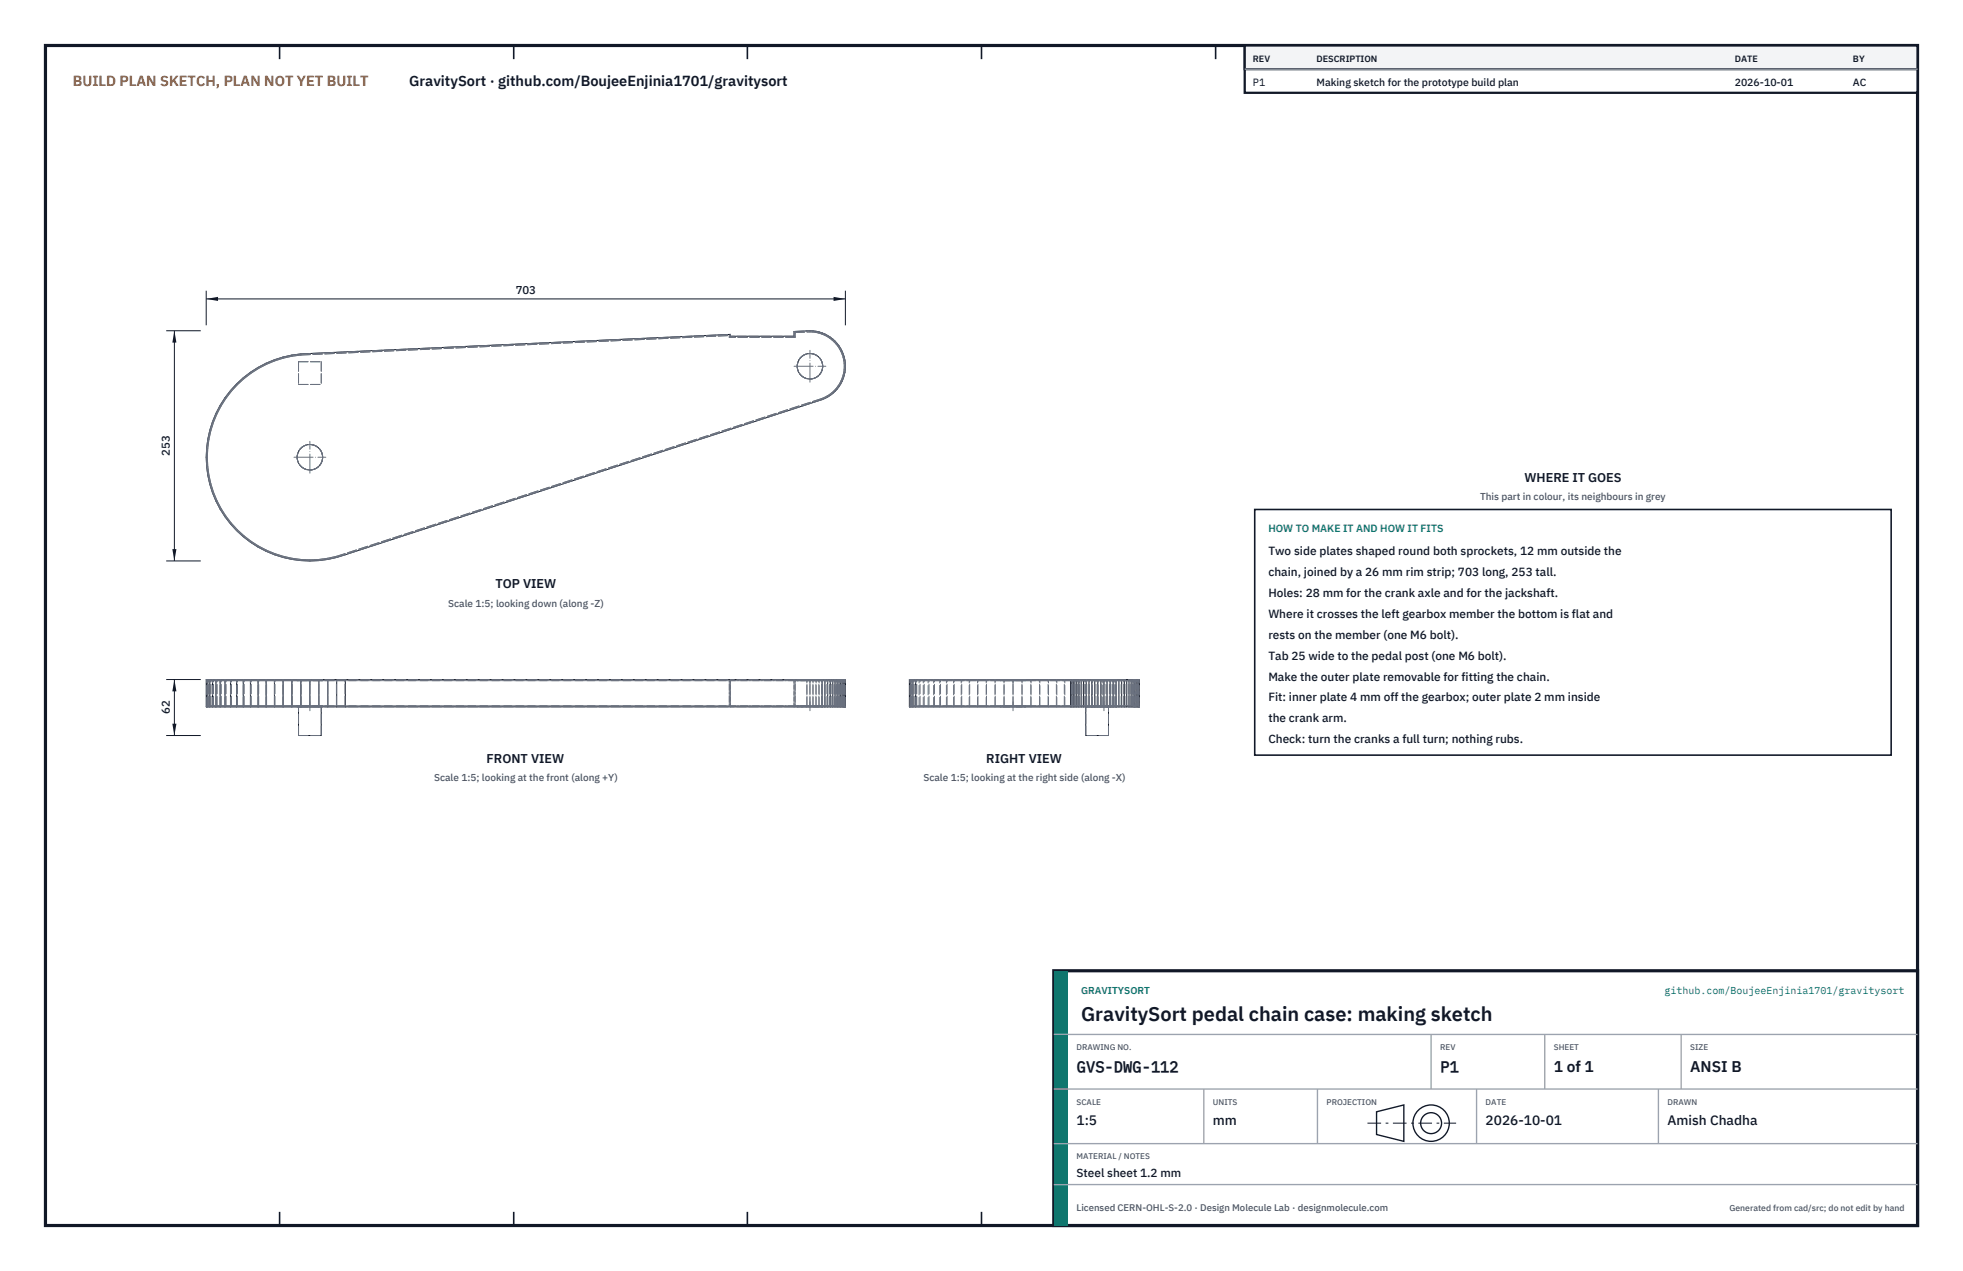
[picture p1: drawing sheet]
<svg xmlns="http://www.w3.org/2000/svg" width="432mm" height="279mm" viewBox="0 0 432 279" stroke-linecap="round" stroke-linejoin="round" font-family="sans-serif">
<path d="M10 10h411.8v259.4h-411.8z" fill="none" stroke="#111827" stroke-width=".7" stroke-linecap="butt"/>
<g fill="none" stroke="#111827" stroke-width=".35">
<path d="M61.5 10v3M113 10v3M164.4 10v3M215.9 10v3M267.4 10v3M318.9 10v3M370.3 10v3M61.5 266.4v3M113 266.4v3M164.4 266.4v3M215.9 266.4v3M267.4 266.4v3"/>
<path d="M318.9 266.4v3M370.3 266.4v3"/>
</g>
<g fill="none" stroke="#111727" stroke-width=".22">
<path d="M52 84.4a22.8 22.8 0 0 1 14.2-6.6l94.5-4.3v.4h14v-1l3.5-.2a7.8 7.8 0 0 1 7.6 6.5 7.8 7.8 0 0 1-5 8.6l-104.8 34.1a22.8 22.8 0 0 1-27.1-9.1 22.8 22.8 0 0 1 3.1-28.4zM45.4 149.4h140.6v6h-140.6zM45.5 149.4v6M45.7 149.4v6M46.1 149.4v6M46.7 149.4v6M47.5 149.4v6M48.4 149.4v6M49.5 149.4v6M50.7 149.4v6M52 149.4v6M53.5 149.4v6"/>
<path d="M55.1 149.4v6M56.8 149.4v6M58.5 149.4v6M60.4 149.4v6M62.3 149.4v6M64.2 149.4v6M65.7 155.4v6.3h5v-6.3M66.2 149.4v6M68.2 149.4v6M70.2 149.4v6M72.1 149.4v6M74.1 149.4v6"/>
<path d="M76 149.4v6M180.8 149.4v6M181.5 149.4v6M182.1 149.4v6M182.6 149.4v6M183.2 149.4v6M183.7 149.4v6M184.1 149.4v6M184.6 149.4v6M184.9 149.4v6M185.2 149.4v6M185.5 149.4v6"/>
<path d="M185.7 149.4v6M185.8 149.4v6M185.9 149.4v6M200 149.4h50.6v6h-50.6zM200.1 149.4v6M200.4 149.4v6M200.8 149.4v6M201.4 149.4v6M235.5 149.4v6M235.8 149.4v6M236.1 149.4v6M236.4 149.4v6"/>
<path d="M236.9 149.4v6M237.3 149.4v6M237.8 149.4v6M238.4 149.4v6M238.8 155.4v6.3h5v-6.3M238.9 149.4v6M239.5 149.4v6M240.2 149.4v6M240.8 149.4v6M241.5 149.4v6M242.2 149.4v6M242.8 149.4v6"/>
<path d="M243.5 149.4v6M244.2 149.4v6M244.9 149.4v6M245.5 149.4v6M246.1 149.4v6M246.7 149.4v6M247.3 149.4v6M247.8 149.4v6M248.3 149.4v6M248.8 149.4v6M249.2 149.4v6M249.6 149.4v6"/>
<path d="M249.9 149.4v6M250.2 149.4v6M250.4 149.4v6M250.5 149.4v6M250.6 149.4v6"/>
<circle cx="178.2" cy="80.5" r="2.8"/>
<circle cx="68.2" cy="100.5" r="2.8"/>
</g>
<g fill="none" stroke="#6a7180" stroke-width=".22" stroke-dasharray="2.1 .5">
<path d="M58.5 79.9l1.9-.8M60.4 79.1l1.9-.6M60.4 79.3l1.9-.6M62.3 78.5l1.9-.4M62.3 78.7l1.9-.4M64.2 78.1l2-.3M64.2 78.3l2-.3M65.7 79.5v5M65.7 79.5h5M66.2 77.8l94.5-4.3M66.2 78l94.2-4.2M70.7 79.5v5"/>
<path d="M160.4 73.8v.4M160.7 73.5v.4M174.7 73.9h-14M174.7 72.9v1M174.7 72.9l2.8-.2M174.9 74.2h-14.5M174.9 73.1v1.1M174.9 73.1l2.6-.1M177.5 72.7h.7M177.5 73h.7M178.2 72.7h.6M178.2 73h.6"/>
<path d="M178.8 73l.7 .1M178.8 72.7l.7 .1M179.5 73.1l.6 .1M179.5 72.8l.7 .2M180.1 73.2l.7 .2M180.2 73l.6 .2M180.8 73.4l.6 .3M180.8 73.2l.7 .2M181.4 73.7l.5 .3M181.5 73.4l.6 .4M181.9 74l.6 .3M182.1 73.8l.5 .3"/>
<path d="M182.5 74.3l.5 .4M182.6 74.1l.6 .4M183 74.7l.5 .5M183.2 74.5l.5 .5M183.5 75.2l.5 .5M183.7 75l.4 .5M184 75.7l.4 .5M184.1 75.5l.5 .5M184.4 76.2l.3 .5M184.6 76l.3 .6M184.7 76.7l.3 .6M184.9 76.6l.3 .6"/>
<path d="M185 77.3l.3 .6M185.2 77.2l.3 .6M185.3 77.9l.2 .7M185.5 78.6l.1 .6M185.5 77.8l.2 .7M185.6 79.2l.1 .7M185.7 79.9v.6M185.7 78.5l.1 .7M185.8 79.2l.1 .6M185.9 79.8l.1 .7M45.5 98.5l.2-1.9M45.7 98.5l.2-1.9"/>
<path d="M45.7 96.6l.4-2M45.9 96.6l.5-1.9M46.1 94.6l.6-1.9M46.4 94.7l.6-1.9M46.7 92.7l.8-1.8M47 92.8l.7-1.8M47.5 90.9l.9-1.8M47.7 91l.9-1.8M48.4 89.1l1.1-1.7M48.6 89.2l1.1-1.6M49.5 87.4l1.2-1.5M49.7 87.6l1.2-1.6"/>
<path d="M50.7 85.9l1.3-1.5M50.9 86l1.3-1.4M52 84.4l1.5-1.3M52.2 84.6l1.5-1.4M53.5 83.1l1.6-1.3M53.7 83.2l1.5-1.2M55.1 81.8l1.7-1M55.2 82l1.7-1M56.8 80.8l1.7-.9M56.9 81l1.7-.9M58.6 80.1l1.8-.8M65.7 84.5h5"/>
<path d="M180.8 87.6l-104.9 34.1M180.8 87.8l-104.8 34.1M181.4 87.4l-.6 .2M181.5 87.6l-.7 .2M181.9 87.1l-.5 .3M182.1 87.3l-.6 .3M182.5 86.7l-.6 .4M182.6 86.9l-.5 .4M183 86.3l-.5 .4M183.2 86.5l-.6 .4M183.5 85.9l-.5 .4M183.7 86l-.5 .5"/>
<path d="M184 85.4l-.5 .5M184.1 85.5l-.4 .5M184.4 84.9l-.4 .5M184.6 85l-.5 .5M184.7 84.3l-.3 .6M184.9 84.4l-.3 .6M185 83.7l-.3 .6M185.2 83.8l-.3 .6M185.3 83.1l-.3 .6M185.5 82.5l-.2 .6M185.5 83.2l-.3 .6M185.6 81.8l-.1 .7"/>
<path d="M185.7 81.2l-.1 .6M185.7 82.5l-.2 .7M185.7 80.5v.7M185.8 81.9l-.1 .6M185.9 81.2l-.1 .7M186 80.5l-.1 .7M45.4 100.5l.1-2M45.5 102.5l-.1-2M45.6 100.5l.1-2M45.7 102.5l-.1-2M45.7 104.5l-.2-2M45.9 104.4l-.2-1.9"/>
<path d="M46.1 106.4l-.4-1.9M46.4 106.4l-.5-2M46.7 108.3l-.6-1.9M47 108.2l-.6-1.8M47.5 110.2l-.8-1.9M47.7 110.1l-.7-1.9M48.4 111.9l-.9-1.7M48.6 111.8l-.9-1.7M49.5 113.6l-1.1-1.7M49.7 113.5l-1.1-1.7M50.7 115.2l-1.2-1.6M50.9 115l-1.2-1.5"/>
<path d="M52 116.6l-1.3-1.4M52.2 116.5l-1.3-1.5M53.5 118l-1.5-1.4M53.7 117.8l-1.5-1.3M55.1 119.2l-1.6-1.2M55.2 119l-1.5-1.2M56.8 120.3l-1.7-1.1M56.9 120.1l-1.7-1.1M58.5 121.2l-1.7-.9M58.6 121l-1.7-.9M60.4 121.9l-1.9-.7M60.4 121.7l-1.8-.7"/>
<path d="M62.3 122.5l-1.9-.6M62.3 122.3l-1.9-.6M64.2 123l-1.9-.5M64.2 122.7l-1.9-.4M66.2 123.2l-2-.2M66.2 123l-2-.3M68.2 123.3l-2-.1M68.2 123.1l-2-.1M70.1 123l-1.9 .1M70.2 123.2l-2 .1M72.1 122.7l-2 .3M72.1 123l-1.9 .2"/>
<path d="M74 122.3l-1.9 .4M74.1 122.5l-2 .5M75.9 121.7l-1.9 .6M76 121.9l-1.9 .6M45.4 155.4h.1M45.4 149.4h.1M45.5 155.4v-6M45.5 155.4h.2M45.5 149.4h.2M45.6 155.1h.1M45.6 149.6h.1M45.6 155.1v-5.5"/>
<path d="M45.7 155.1h-.1M45.7 155.1h.2M45.7 149.6h-.1M45.7 149.6h.2M45.7 155.1v-5.5M45.7 155.4v-6M45.7 155.4h.4M45.7 149.4h.4M45.9 155.1h-.2M45.9 155.1h.5M45.9 149.6h-.2M45.9 149.6h.5"/>
<path d="M45.9 155.1v-5.5M46.1 155.4h.6M46.1 149.4h.6M46.1 155.4v-6M46.4 155.1h-.5M46.4 155.1h.6M46.4 149.6h-.5M46.4 149.6h.6M46.4 155.1v-5.5M46.7 155.4h.8M46.7 149.4h.8M46.7 155.4v-6"/>
<path d="M47 155.1h-.6M47 155.1h.7M47 149.6h-.6M47 149.6h.7M47 155.1v-5.5M47.5 155.4h.9M47.5 149.4h.9M47.5 155.4v-6M47.7 155.1h-.7M47.7 155.1h.9M47.7 149.6h-.7M47.7 149.6h.9"/>
<path d="M47.7 155.1v-5.5M48.4 155.4h1.1M48.4 149.4h1.1M48.4 155.4v-6M48.6 155.1h-.9M48.6 155.1h1.1M48.6 149.6h-.9M48.6 149.6h1.1M48.6 155.1v-5.5M49.5 155.4h1.2M49.5 149.4h1.2M49.5 155.4v-6"/>
<path d="M49.7 155.1h-1.1M49.7 155.1h1.2M49.7 149.6h-1.1M49.7 149.6h1.2M49.7 155.1v-5.5M50.7 155.4h1.3M50.7 149.4h1.3M50.7 155.4v-6M50.9 155.1h-1.2M50.9 155.1h1.3M50.9 149.6h-1.2M50.9 149.6h1.3"/>
<path d="M50.9 155.1v-5.5M52 155.4h1.5M52 149.4h1.5M52 155.4v-6M52.2 155.1h-1.3M52.2 155.1h1.5M52.2 149.6h-1.3M52.2 149.6h1.5M52.2 155.1v-5.5M53.5 155.4h1.6M53.5 149.4h1.6M53.5 155.4v-6"/>
<path d="M53.7 155.1h-1.5M53.7 155.1h1.5M53.7 149.6h-1.5M53.7 149.6h1.5M53.7 155.1v-5.5M55.1 155.4h1.7M55.1 149.4h1.7M55.1 155.4v-6M55.2 155.1h-1.5M55.2 155.1h1.7M55.2 149.6h-1.5M55.2 149.6h1.7"/>
<path d="M55.2 155.1v-5.5M56.8 155.4h1.7M56.8 149.4h1.7M56.8 155.4v-6M56.9 155.1h-1.7M56.9 155.1h1.7M56.9 149.6h-1.7M56.9 149.6h1.7M56.9 155.1v-5.5M58.5 155.4h1.9M58.5 149.4h1.9M58.5 155.4v-6"/>
<path d="M58.6 155.1h-1.7M58.6 155.1h1.8M58.6 149.6h-1.7M58.6 149.6h1.8M58.6 155.1v-5.5M60.4 155.4h1.9M60.4 149.4h1.9M60.4 155.4v-6M60.4 155.1h-1.8M60.4 155.1h1.9M60.4 149.6h-1.8M60.4 149.6h1.9"/>
<path d="M60.4 155.1v-5.5M62.3 155.4h1.9M62.3 149.4h1.9M62.3 155.4v-6M62.3 155.1h-1.9M62.3 155.1h1.9M62.3 149.6h-1.9M62.3 149.6h1.9M62.3 155.1v-5.5M64.2 155.4h2M64.2 149.4h2M64.2 155.4v-6"/>
<path d="M64.2 155.1h-1.9M64.2 155.1h2M64.2 149.6h-1.9M64.2 149.6h2M64.2 155.1v-5.5M65.4 155.4h5.6M65.4 149.4h5.6M65.4 155.1h5.6M65.4 149.6h5.6M65.4 155.1v.3M65.4 149.4v.2M65.7 155.4h5"/>
<path d="M66.2 155.4h94.5M66.2 149.4h94.5M66.2 155.4v-6M66.2 155.1h-2M66.2 155.1h94.2M66.2 149.6h-2M66.2 149.6h94.2M66.2 155.1v-5.5M68.2 155.1h-2M68.2 149.6h-2M68.2 155.1v-5.5M70.1 155.1h-1.9"/>
<path d="M70.1 149.6h-1.9M70.1 155.1v-5.5M71 155.4h-5.6M71 149.4h-5.6M71 155.1v.3M71 155.1h-5.6M71 149.6h-5.6M71 149.4v.2M72.1 155.1h-2M72.1 149.6h-2M72.1 155.1v-5.5M74 155.1h-1.9"/>
<path d="M74 149.6h-1.9M74 155.1v-5.5M75.9 155.1h-1.9M75.9 149.6h-1.9M75.9 155.1v-5.5M160.4 149.6v5.5M160.4 155.1v-5.5M160.7 149.4v6M160.7 155.4v-6M174.7 155.4h-14M174.7 155.4h2.8M174.7 149.4h-14"/>
<path d="M174.7 149.4h2.8M174.7 155.4v-6M174.7 149.4v6M174.9 155.1h-14.5M174.9 155.1h2.6M174.9 149.6h-14.5M174.9 149.6h2.6M174.9 155.1v-5.5M174.9 149.6v5.5M175.4 155.4h5.6M175.4 149.4h5.6M175.4 155.1h5.6"/>
<path d="M175.4 149.6h5.6M175.4 155.1v.3M175.4 149.4v.2M177.5 155.4h.7M177.5 149.4h.7M177.5 155.4v-6M177.5 155.1h.7M177.5 149.6h.7M177.5 155.1v-5.5M178.2 155.4h.6M178.2 149.4h.6M178.2 155.4v-6"/>
<path d="M178.2 155.1h.6M178.2 149.6h.6M178.2 155.1v-5.5M178.8 155.1h.7M178.8 149.6h.7M178.8 155.1v-5.5M178.8 155.4h.7M178.8 149.4h.7M178.8 155.4v-6M179.5 155.1h.6M179.5 149.6h.6M179.5 155.1v-5.5"/>
<path d="M179.5 155.4h.7M179.5 149.4h.7M179.5 155.4v-6M180.1 155.1h.7M180.1 149.6h.7M180.1 155.1v-5.5M180.2 155.4h.6M180.2 149.4h.6M180.2 155.4v-6M180.8 155.1h-104.9M180.8 155.1h.6M180.8 149.6h-104.9"/>
<path d="M180.8 149.6h.6M180.8 155.1v-5.5M180.8 155.4h.7M180.8 149.4h.7M180.8 155.4v-6M181 155.4h-5.6M181 149.4h-5.6M181 155.1v.3M181 155.1h-5.6M181 149.6h-5.6M181 149.4v.2M181.4 155.1h-.6"/>
<path d="M181.4 155.1h.5M181.4 149.6h-.6M181.4 149.6h.5M181.4 155.1v-5.5M181.5 155.4h.6M181.5 149.4h.6M181.5 155.4v-6M181.9 155.1h-.5M181.9 155.1h.6M181.9 149.6h-.5M181.9 149.6h.6M181.9 155.1v-5.5"/>
<path d="M182.1 155.4h.5M182.1 149.4h.5M182.1 155.4v-6M182.5 155.1h-.6M182.5 155.1h.5M182.5 149.6h-.6M182.5 149.6h.5M182.5 155.1v-5.5M182.6 155.4h.6M182.6 149.4h.6M182.6 155.4v-6M183 155.1h-.5"/>
<path d="M183 155.1h.5M183 149.6h-.5M183 149.6h.5M183 155.1v-5.5M183.2 155.4h.5M183.2 149.4h.5M183.2 155.4v-6M183.5 155.1h-.5M183.5 155.1h.5M183.5 149.6h-.5M183.5 149.6h.5M183.5 155.1v-5.5"/>
<path d="M183.7 155.4h.4M183.7 149.4h.4M183.7 155.4v-6M184 155.1h-.5M184 155.1h.4M184 149.6h-.5M184 149.6h.4M184 155.1v-5.5M184.1 155.4h.5M184.1 149.4h.5M184.1 155.4v-6M184.4 155.1h-.4"/>
<path d="M184.4 155.1h.3M184.4 149.6h-.4M184.4 149.6h.3M184.4 155.1v-5.5M184.6 155.4h.3M184.6 149.4h.3M184.6 155.4v-6M184.7 155.1h-.3M184.7 155.1h.3M184.7 149.6h-.3M184.7 149.6h.3M184.7 155.1v-5.5"/>
<path d="M184.9 155.4h.3M184.9 149.4h.3M184.9 155.4v-6M185 155.1h-.3M185 155.1h.3M185 149.6h-.3M185 149.6h.3M185 155.1v-5.5M185.2 155.4h.3M185.2 149.4h.3M185.2 155.4v-6M185.3 155.1h-.3"/>
<path d="M185.3 155.1h.2M185.3 149.6h-.3M185.3 149.6h.2M185.3 155.1v-5.5M185.5 155.1h-.2M185.5 155.1h.1M185.5 149.6h-.2M185.5 149.6h.1M185.5 155.1v-5.5M185.5 155.4h.2M185.5 149.4h.2M185.5 155.4v-6"/>
<path d="M185.6 155.1h-.1M185.6 155.1h.1M185.6 149.6h-.1M185.6 149.6h.1M185.6 155.1v-5.5M185.7 155.1h-.1M185.7 155.1h.1M185.7 149.6h-.1M185.7 149.6h.1M185.7 155.1v-5.5M185.7 155.4h.1M185.7 149.4h.1"/>
<path d="M185.7 155.4v-6M185.8 155.4h.1M185.8 149.4h.1M185.8 155.4v-6M185.9 155.4h.1M185.9 149.4h.1M185.9 155.4v-6M200 155.4h.1M200 149.4h.1M200.1 155.4h.3M200.1 149.4h.3M200.1 155.4v-6"/>
<path d="M200.3 155.1h.1M200.3 149.6h.1M200.3 155.1v-5.5M200.4 155.1h.2M200.4 155.1h-.1M200.4 149.6h.2M200.4 149.6h-.1M200.4 155.1v-5.5M200.4 155.4h.4M200.4 149.4h.4M200.4 155.4v-6M200.6 155.1h.4"/>
<path d="M200.6 155.1h-.2M200.6 149.6h.4M200.6 149.6h-.2M200.6 155.1v-5.5M200.8 155.4h.6M200.8 149.4h.6M200.8 155.4v-6M201 155.1h.6M201 155.1h-.4M201 149.6h.6M201 149.6h-.4M201 155.1v-5.5"/>
<path d="M201.4 155.4h.8M201.4 149.4h.8M201.4 155.4v-6M201.6 155.1h.8M201.6 155.1h-.6M201.6 149.6h.8M201.6 149.6h-.6M201.6 155.1v-5.5M202.2 155.4h.9M202.2 149.4h.9M202.2 155.4v-6M202.4 155.1h.9"/>
<path d="M202.4 149.6h.9M202.4 155.1v-5.5M203.1 155.4h1.1M203.1 149.4h1.1M203.1 155.4v-6M203.3 155.1h1.1M203.3 149.6h1.1M203.3 155.1v-5.5M204.2 155.4h1.2M204.2 149.4h1.2M204.2 155.4v-6M204.4 155.1h1.2"/>
<path d="M204.4 149.6h1.2M204.4 155.1v-5.5M205.4 155.4h1.3M205.4 149.4h1.3M205.4 155.4v-6M205.6 155.1h1.3M205.6 149.6h1.3M205.6 155.1v-5.5M206.7 155.4h1.5M206.7 149.4h1.5M206.7 155.4v-6M206.9 155.1h1.4"/>
<path d="M206.9 149.6h1.4M206.9 155.1v-5.5M208.2 155.4h1.6M208.2 149.4h1.6M208.2 155.4v-6M208.3 155.1h1.6M208.3 149.6h1.6M208.3 155.1v-5.5M209.8 155.4h1.6M209.8 149.4h1.6M209.8 155.4v-6M209.9 155.1h1.7"/>
<path d="M209.9 149.6h1.7M209.9 155.1v-5.5M211.4 155.4h1.8M211.4 149.4h1.8M211.4 155.4v-6M211.6 155.1h1.7M211.6 149.6h1.7M211.6 155.1v-5.5M213.2 155.4h1.8M213.2 149.4h1.8M213.2 155.4v-6M213.3 155.1h1.8"/>
<path d="M213.3 149.6h1.8M213.3 155.1v-5.5M215 155.4h1.9M215 149.4h1.9M215 155.4v-6M215.1 155.1h1.9M215.1 149.6h1.9M215.1 155.1v-5.5M216.9 155.4h2M216.9 149.4h2M216.9 155.4v-6M217 155.1h1.9"/>
<path d="M217 149.6h1.9M217 155.1v-5.5M218.9 155.4h1.9M218.9 149.4h1.9M218.9 155.4v-6M218.9 155.1h2M218.9 149.6h2M218.9 155.1v-5.5M220 155.4h5.6M220 149.4h5.6M220 155.1h5.6M220 149.6h5.6"/>
<path d="M220 155.1v.3M220 149.4v.2M220.8 155.4v-6M220.8 155.4h2M220.8 149.4h2M220.9 155.1h1.9M220.9 149.6h1.9M220.9 155.1v-5.5M222.8 155.4v-6M222.8 155.4h2M222.8 149.4h2M222.8 155.4h-2.8"/>
<path d="M222.8 149.4h-2.8M222.8 155.1h-2.8M222.8 149.6h-2.8M222.8 155.1h2M222.8 149.6h2M222.8 155.1v-5.5M224.8 155.1h2M224.8 149.6h2M224.8 155.1v-5.5M224.8 155.4v-6M224.8 155.4h2M224.8 149.4h2"/>
<path d="M225.6 155.4h-2.8M225.6 149.4h-2.8M225.6 155.1h-2.8M225.6 149.6h-2.8M225.6 155.1v.3M225.6 149.4v.2M226.8 155.1h1.9M226.8 149.6h1.9M226.8 155.1v-5.5M226.8 155.4v-6M226.8 155.4h1.9M226.8 149.4h1.9"/>
<path d="M228.7 155.1h1.9M228.7 149.6h1.9M228.7 155.1v-5.5M228.7 155.4h1.9M228.7 149.4h1.9M228.7 155.4v-6M230.6 155.1h1.8M230.6 149.6h1.8M230.6 155.1v-5.5M230.6 155.4h1.9M230.6 149.4h1.9M230.6 155.4v-6"/>
<path d="M232.4 155.1h1.7M232.4 149.6h1.7M232.4 155.1v-5.5M232.5 155.4h1.7M232.5 149.4h1.7M232.5 155.4v-6M234.1 155.1h1.7M234.1 149.6h1.7M234.1 155.1v-5.5M234.2 155.4h1.7M234.2 149.4h1.7M234.2 155.4v-6"/>
<path d="M235.7 155.1h-34.1M235.7 149.6h-34.1M235.7 155.1v-5.5M235.8 155.1h1.5M235.8 149.6h1.5M235.8 155.1v-5.5M235.9 155.4h1.6M235.9 149.4h1.6M235.9 155.4v-6M236 155.1h-.3M236 149.6h-.3M236 155.1v-5.5"/>
<path d="M236.3 155.1h-.3M236.3 149.6h-.3M236.3 155.1v-5.5M236.6 155.1h-.3M236.6 149.6h-.3M236.6 155.1v-5.5M237 155.1h-.4M237 149.6h-.4M237 155.1v-5.5M237.3 155.1h1.5M237.3 149.6h1.5M237.3 155.1v-5.5"/>
<path d="M237.5 155.1h-.5M237.5 149.6h-.5M237.5 155.1v-5.5M237.5 155.4h1.5M237.5 149.4h1.5M237.5 155.4v-6M238 155.1h-.5M238 149.6h-.5M238 155.1v-5.5M238.5 155.1h-.5M238.5 149.6h-.5M238.5 155.1v-5.5"/>
<path d="M238.8 155.1h1.3M238.8 149.6h1.3M238.8 155.1v-5.5M239 155.4h1.3M239 149.4h1.3M239 155.4v-6M239.1 155.1h-.6M239.1 149.6h-.6M239.1 155.1v-5.5M239.6 155.1h-.5M239.6 149.6h-.5M239.6 155.1v-5.5"/>
<path d="M240 155.4h5.6M240 149.4h5.6M240 155.1h5.6M240 149.6h5.6M240 155.1v.3M240 149.4v.2M240.1 155.1h1.2M240.1 149.6h1.2M240.1 155.1v-5.5M240.2 155.1h-.6M240.2 149.6h-.6M240.2 155.1v-5.5"/>
<path d="M240.3 155.4h1.2M240.3 149.4h1.2M240.3 155.4v-6M240.9 155.1h-.7M240.9 149.6h-.7M240.9 155.1v-5.5M241.3 155.1h1.1M241.3 149.6h1.1M241.3 155.1v-5.5M241.5 155.4h1.1M241.5 149.4h1.1M241.5 155.4v-6"/>
<path d="M241.5 155.1h-.6M241.5 149.6h-.6M241.5 155.1v-5.5M242.2 155.1h-.7M242.2 149.6h-.7M242.2 155.1v-5.5M242.4 155.1h.9M242.4 149.6h.9M242.4 155.1v-5.5M242.6 155.4h.9M242.6 149.4h.9M242.6 155.4v-6"/>
<path d="M242.8 155.4h-2.8M242.8 149.4h-2.8M242.8 155.1h-2.8M242.8 149.6h-2.8M242.8 155.1h-.6M242.8 149.6h-.6M242.8 155.1v-5.5M243.3 155.1h.7M243.3 149.6h.7M243.3 155.1v-5.5M243.5 155.1h-.7M243.5 149.6h-.7"/>
<path d="M243.5 155.1v-5.5M243.5 155.4h.8M243.5 149.4h.8M243.5 155.4v-6M243.8 155.4h-5M244 155.1h.6M244 149.6h.6M244 155.1v-5.5M244.1 155.1h-.6M244.1 149.6h-.6M244.1 155.1v-5.5M244.3 155.4h.6"/>
<path d="M244.3 149.4h.6M244.3 155.4v-6M244.6 155.1h.5M244.6 149.6h.5M244.6 155.1v-5.5M244.8 155.1h-.7M244.8 149.6h-.7M244.8 155.1v-5.5M244.9 155.4h.4M244.9 149.4h.4M244.9 155.4v-6M245.1 155.1h.2"/>
<path d="M245.1 149.6h.2M245.1 155.1v-5.5M245.3 155.4h.2M245.3 149.4h.2M245.3 155.4v-6M245.3 155.1h4.3M245.3 149.6h4.3M245.3 155.1v-5.5M245.4 155.1h-.6M245.4 149.6h-.6M245.4 155.1v-5.5M245.5 155.4h4.3"/>
<path d="M245.5 149.4h4.3M245.5 155.4v-6M245.6 155.4h-2.8M245.6 149.4h-2.8M245.6 155.1h-2.8M245.6 149.6h-2.8M245.6 155.1v.3M245.6 149.4v.2M246 155.1h-.6M246 149.6h-.6M246 155.1v-5.5M246.6 155.1h-.6"/>
<path d="M246.6 149.6h-.6M246.6 155.1v-5.5M247.2 155.1h-.6M247.2 149.6h-.6M247.2 155.1v-5.5M247.7 155.1h-.5M247.7 149.6h-.5M247.7 155.1v-5.5M248.2 155.1h-.5M248.2 149.6h-.5M248.2 155.1v-5.5M248.6 155.1h-.4"/>
<path d="M248.6 149.6h-.4M248.6 155.1v-5.5M249 155.1h-.4M249 149.6h-.4M249 155.1v-5.5M249.2 155.1v-5.5M249.4 155.1h-.4M249.4 149.6h-.4M249.4 155.1v-5.5M249.4 155.4v-6M249.6 155.1h-.4M249.6 149.6h-.4"/>
<path d="M249.6 149.6v5.5M249.7 155.1h-.3M249.7 149.6h-.3M249.7 155.1v-5.5M249.8 155.4h-.4M249.8 149.4h-.4M249.8 149.4v6M249.9 155.1h-.2M249.9 149.6h-.2M249.9 155.1v-5.5M250.1 155.1h-.2M250.1 149.6h-.2"/>
<path d="M250.1 155.1v-5.5M250.2 155.1h-1M250.2 155.1h.2M250.2 149.6h-1M250.2 149.6h.2M250.2 149.6v5.5M250.3 155.1h-.2M250.3 149.6h-.2M250.3 155.1v-5.5M250.4 155.1h.1M250.4 155.1h-.1M250.4 149.6h.1"/>
<path d="M250.4 149.6h-.1M250.4 155.1v-5.5M250.5 155.4h-1.1M250.5 155.4h.1M250.5 149.4h-1.1M250.5 149.4h.1M250.5 149.4v6M250.6 155.4h.1M250.6 149.4h.1M250.6 155.4v-6M65.7 161.7v-6.3M65.7 161.7h5"/>
<path d="M70.7 161.7v-6.3M238.8 161.7v-6.3M243.8 161.7h-5M243.8 161.7v-6.3"/>
<circle cx="178.2" cy="80.5" r="2.8"/>
<circle cx="68.2" cy="100.5" r="2.8"/>
</g>
<path d="M174.7 80.5h7M178.2 84v-7M64.7 100.5h7M68.2 104v-7M68.2 154.3v1.9M68.2 149.4v1.1M178.2 154.3v1.9M178.2 149.4v1.1M222.8 154.3v1.9M222.8 149.4v1.1M242.8 154.3v1.9M242.8 149.4v1.1" fill="none" stroke="#6a7180" stroke-width=".22" stroke-dasharray="4.2 .5 0 .5"/>
<path d="M45.4 63.9v7.6M45.4 65.7h140.6M186 63.9v7.6" fill="none" stroke="#111827" stroke-width=".22"/>
<path d="M45.4 65.7l2.6-.4v.9zM183.4 65.3v.9l2.6-.5z" fill="#111827"/>
<path d="M36.6 72.7h7.6M38.4 72.7v50.6M36.6 123.3h7.6" fill="none" stroke="#111827" stroke-width=".22"/>
<path d="M38.4 72.7l-.5 2.6h.9zM37.9 120.7h.9l-.4 2.6z" fill="#111827"/>
<path d="M36.6 149.4h7.6M38.4 149.4v12.3M36.6 161.7h7.6" fill="none" stroke="#111827" stroke-width=".22"/>
<path d="M38.4 149.4l-.5 2.6h.9zM37.9 159.1h.9l-.4 2.6z" fill="#111827"/>
<path d="M276 112h140v54h-140z" fill="#fff" stroke="#111827" stroke-width=".35"/>
<path d="M273.8 10h148v10.4h-148z" fill="#fff" stroke="#111827" stroke-width=".5"/>
<path d="M273.8 10h148v5.2h-148z" fill="#f3f4f6" stroke="#111827" stroke-width=".5"/>
<path d="M273.8 15.2h148" fill="none" stroke="#9ca3af" stroke-width=".3"/>
<path d="M231.8 213.4h190v56h-190z" fill="#fff" stroke="#111827" stroke-width=".7" stroke-linecap="butt"/>
<path d="M231.8 213.4h3v56h-3z" fill="#0f766e"/>
<path d="M231.8 227.4h190M231.8 239.4h190M264.8 239.4v12M289.8 239.4v12M314.8 227.4v12M324.8 239.4v12M339.8 227.4v12M364.8 239.4v12M369.8 227.4v12M231.8 251.4h190M231.8 260.4h190" fill="none" stroke="#9ca3af" stroke-width=".3"/>
<g fill="none" stroke="#111827" stroke-width=".3">
<path d="M302.8 244.4l6-1.5v8l-6-1.5z"/>
<circle cx="314.8" cy="246.9" r="4"/>
<circle cx="314.8" cy="246.9" r="2.3"/>
</g>
<path d="M300.8 246.9h19.5" fill="none" stroke="#111827" stroke-width=".22" stroke-dasharray="3 1 .6 1" stroke-linecap="butt"/>
<text font-size="4.4" fill="#111827" x="237.8" y="224.4">GravitySort pedal chain case: making sketch</text>
<g font-size="3.4" fill="#111827">
<text x="236.8" y="235.6">GVS-DWG-112</text>
<text x="316.8" y="235.6">P1</text>
<text x="341.8" y="235.6">1 of 1</text>
<text x="371.8" y="235.6">ANSI B</text>
</g>
<text font-size="3.2" fill="#b45309" x="16" y="19">BUILD PLAN SKETCH, PLAN NOT YET BUILT</text>
<text font-size="3.2" fill="#111827" x="90" y="19">GravitySort · github.com/BoujeeEnjinia1701/gravitysort</text>
<g font-size="3" fill="#111827">
<text x="236.8" y="247.2">1:5</text>
<text x="266.8" y="247.2">mm</text>
<text x="326.8" y="247.2">2026-10-01</text>
<text x="366.8" y="247.2">Amish Chadha</text>
</g>
<g font-size="2.8" fill="#111827">
<text x="335.3" y="106">WHERE IT GOES</text>
<text x="109" y="129.3">TOP VIEW</text>
<text x="107" y="167.7">FRONT VIEW</text>
<text x="216.9" y="167.7">RIGHT VIEW</text>
</g>
<g font-size="2.6" fill="#111827">
<text x="279" y="122">Two side plates shaped round both sprockets, 12 mm outside the</text>
<text x="279" y="126.6">chain, joined by a 26 mm rim strip; 703 long, 253 tall.</text>
<text x="279" y="131.2">Holes: 28 mm for the crank axle and for the jackshaft.</text>
<text x="279" y="135.8">Where it crosses the left gearbox member the bottom is flat and</text>
<text x="279" y="140.4">rests on the member (one M6 bolt).</text>
<text x="279" y="145">Tab 25 wide to the pedal post (one M6 bolt).</text>
<text x="279" y="149.6">Make the outer plate removable for fitting the chain.</text>
<text x="279" y="154.2">Fit: inner plate 4 mm off the gearbox; outer plate 2 mm inside</text>
<text x="279" y="158.8">the crank arm.</text>
<text x="279" y="163.4">Check: turn the cranks a full turn; nothing rubs.</text>
<text x="236.8" y="258.8">Steel sheet 1.2 mm</text>
</g>
<g font-size="2.5" fill="#111827">
<text x="113.4" y="64.7">703</text>
<text x="37.4" y="100.2" transform="rotate(-90 37.4 100.2)">253</text>
<text x="37.4" y="157" transform="rotate(-90 37.4 157)">62</text>
</g>
<g font-size="2.3" fill="#111827">
<text x="275.6" y="18.8">P1</text>
<text x="289.6" y="18.8">Making sketch for the prototype build plan</text>
<text x="381.6" y="18.8">2026-10-01</text>
<text x="407.6" y="18.8">AC</text>
</g>
<text font-size="2.3" fill="#0f766e" x="279" y="117">HOW TO MAKE IT AND HOW IT FITS</text>
<g font-size="2.2" fill="#4b5563">
<text x="325.6" y="110">This part in colour, its neighbours in grey</text>
<text x="98.6" y="133.3">Scale 1:5; looking down (along -Z)</text>
<text x="95.5" y="171.7">Scale 1:5; looking at the front (along +Y)</text>
<text x="203.1" y="171.7">Scale 1:5; looking at the right side (along -X)</text>
</g>
<g font-size="2.2" fill="#0f766e">
<text x="237.8" y="218.4">GRAVITYSORT</text>
<text x="366.2" y="218.4">github.com/BoujeeEnjinia1701/gravitysort</text>
</g>
<text font-size="2.1" fill="#4b5563" x="236.8" y="266.2">Licensed CERN-OHL-S-2.0 · Design Molecule Lab · designmolecule.com</text>
<g font-size="2" fill="#111827">
<text x="275.6" y="13.6">REV</text>
<text x="289.6" y="13.6">DESCRIPTION</text>
<text x="381.6" y="13.6">DATE</text>
<text x="407.6" y="13.6">BY</text>
</g>
<text font-size="1.9" fill="#4b5563" x="380.4" y="266.2">Generated from cad/src; do not edit by hand</text>
<g font-size="1.8" fill="#4b5563">
<text x="236.8" y="230.8">DRAWING NO.</text>
<text x="316.8" y="230.8">REV</text>
<text x="341.8" y="230.8">SHEET</text>
<text x="371.8" y="230.8">SIZE</text>
<text x="236.8" y="242.8">SCALE</text>
<text x="266.8" y="242.8">UNITS</text>
<text x="291.8" y="242.8">PROJECTION</text>
<text x="326.8" y="242.8">DATE</text>
<text x="366.8" y="242.8">DRAWN</text>
<text x="236.8" y="254.8">MATERIAL / NOTES</text>
</g>
</svg>
